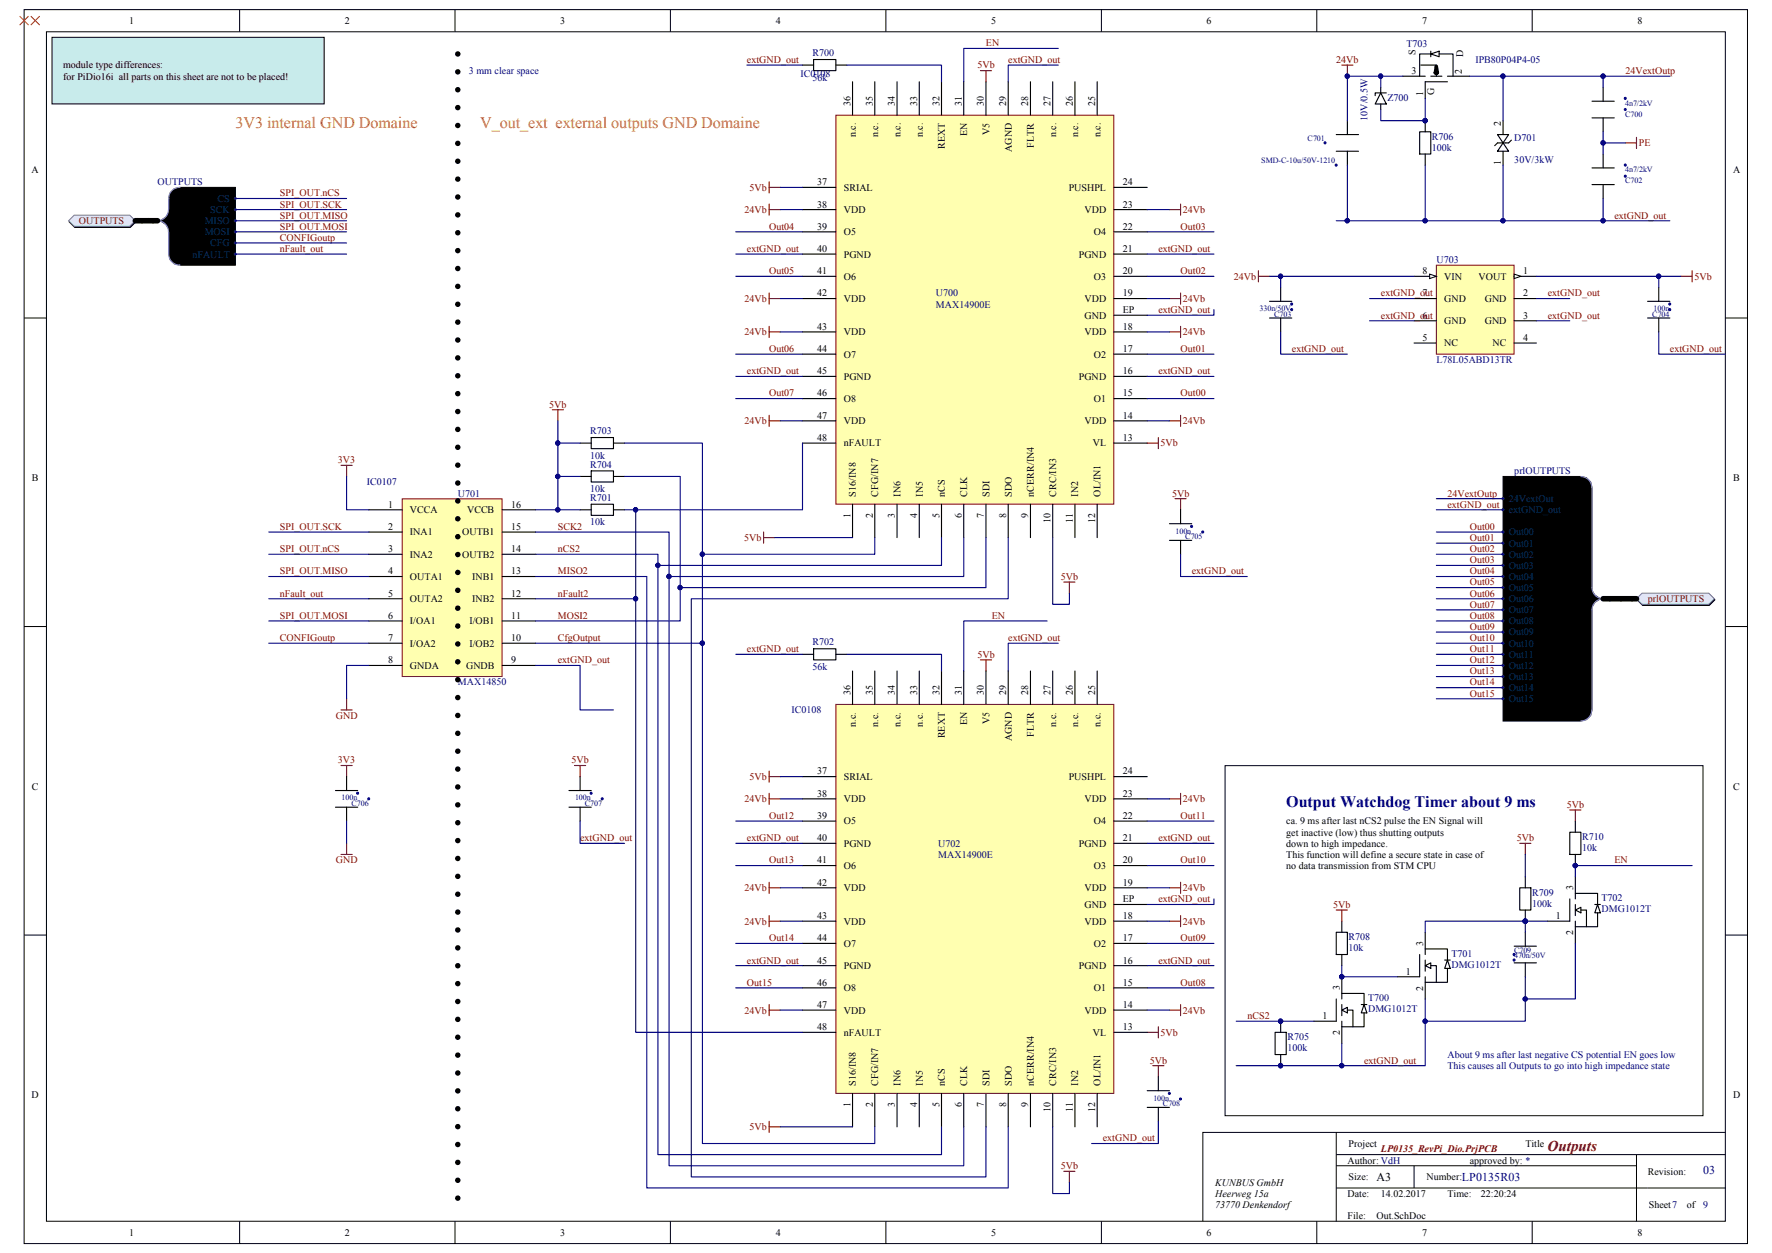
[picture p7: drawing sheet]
<svg xmlns="http://www.w3.org/2000/svg" width="420mm" height="297mm" viewBox="0 0 420 297" stroke-linecap="round" stroke-linejoin="round" font-family="sans-serif">
<g fill="none" stroke="#000" stroke-width=".24">
<path d="M5.7 2.3h408.5v292.5h-408.5zM11 7.5h397.9v282h-397.9zM56.8 2.3v5.2M107.8 2.3v5.2M158.9 2.3v5.2M210 2.3v5.2M261.1 2.3v5.2M312.1 2.3v5.2M363.2 2.3v5.2M5.7 75.4h5.3M409 75.4h5.2M5.7 148.5h5.3"/>
<path d="M409 148.5h5.2M5.7 221.6h5.3M409 221.6h5.2M316.7 268.4v21.1M316.7 273.7h92.3M316.7 276.3h71.2M335.2 276.3v5.3M387.9 273.7v15.8M409 268.4h-123.9v21.1M56.8 289.5v5.3M107.8 289.5v5.3M158.9 289.5v5.3"/>
<path d="M210 289.5v5.3M261.1 289.5v5.3M312.1 289.5v5.3M316.7 281.6h92.3M363.2 289.5v5.3"/>
</g>
<path d="M16.4 52.6l1.3-1.3h13.2l1.3 1.3-1.3 1.3h-13.2z" fill-rule="evenodd" fill="#000" stroke="#000" stroke-width=".24"/>
<path d="M16.3 52.3l1.3-1.3h13.2l1.3 1.3-1.3 1.3h-13.2z" fill-rule="evenodd" fill="#d5e4ff" stroke="#71809b" stroke-width=".24"/>
<path d="M41.3 44.7l1.3-.3h13.2v18.5h-13.2l-1.3-.4-1-1-.3-1.3v-5.9l-.7-1.1-1.3-.9 1.3-.8 .7-1.2v-3.2l.3-1.4z" fill-rule="evenodd" fill="#000" stroke="#000" stroke-width=".24"/>
<path d="M39.9 49.7a2.66 2.66 0 0 1-2.6 2.6 2.62 2.62 0 0 1 2.6 2.7M40 55v5.2a2.61 2.61 0 0 0 2.6 2.6M42.6 44.4a2.61 2.61 0 0 0-2.6 2.7v2.6" fill="none" stroke="#8f9ec9" stroke-width=".26"/>
<g fill="#003a70" stroke="#003a70" stroke-width=".24">
<circle cx="55.8" cy="47" r=".24"/>
<circle cx="55.8" cy="49.7" r=".24"/>
<circle cx="55.8" cy="52.3" r=".24"/>
<circle cx="55.8" cy="54.9" r=".24"/>
<circle cx="55.8" cy="57.6" r=".24"/>
<circle cx="55.8" cy="60.2" r=".24"/>
</g>
<path d="M95.4 118.3h23.6v42.1h-23.6z" fill="#ffffb0"/>
<path d="M95.3 118.2h23.7v42.2h-23.7z" fill="none" stroke="#800000" stroke-width=".24"/>
<g fill="none" stroke="#000" stroke-width=".26">
<path d="M190.2 15.4h2.6M192.8 14.1h5.3v2.6h-5.3zM198.1 15.4h2.7M140.1 119.5h5.3v2.7h-5.3zM87.4 120.8h7.9M87.4 126.1h7.9M87.4 131.4h7.9M87.4 136.7h7.9M119 120.8h8M119 126.1h8M119 131.4h8M119 136.7h8"/>
<path d="M137.5 120.8h2.6M145.4 120.8h2.6M87.4 141.9h7.9M87.4 147.2h7.9M87.4 152.5h7.9M87.4 157.7h7.9M119 141.9h8M119 147.2h8M119 152.5h8M119 157.7h8M190.2 155.1h2.6M192.8 153.8h5.3v2.6h-5.3z"/>
<path d="M198.1 155.1h2.7M79.5 191.3h5.3M79.5 187.4h5.3M82.1 184.1v3.3M82.1 191.3v3.3M134.9 191.3h5.2M134.9 187.4h5.2M137.5 184.1v3.3M137.5 191.3v3.3"/>
</g>
<g fill="none" stroke="#800000" stroke-width=".26">
<path d="M232.4 16.7h2.6M233.7 16.7v2.7M182.3 49.7h2.6M182.3 48.4v2.6M277.2 49.7h2.6M279.8 48.4v2.6M182.3 70.8h2.6M182.3 78.7h2.6M182.3 69.5v2.6M182.3 77.4v2.6M277.2 70.8h2.6M277.2 78.7h2.6"/>
<path d="M279.8 69.5v2.6M279.8 77.4v2.6M130.9 97.1h2.6M132.2 97.1v2.7M182.3 99.8h2.6M182.3 98.4v2.7M277.2 99.8h2.6M279.8 98.4v2.7M80.8 110.3h2.7M82.1 110.3v2.6M271.9 105h2.7M274.6 103.7v2.6"/>
<path d="M181 126.1v2.6M181 127.4h2.6M232.4 156.4h2.6M233.7 156.4v2.7M80.8 168.3h2.7M82.1 165.6v2.7M80.8 181.5h2.7M82.1 181.5v2.6M82.1 199.9v2.6M136.2 181.5h2.6M137.5 181.5v2.6M182.3 189.4h2.6"/>
<path d="M182.3 184.1h2.6M182.3 182.8v2.6M182.3 188v2.7M277.2 189.4h2.6M279.8 188v2.7M360.2 199.9h2.6M361.5 199.9v2.6M80.8 202.5h2.7M182.3 210.4h2.6M182.3 218.3h2.6M182.3 209.1v2.7M182.3 217v2.7"/>
<path d="M277.2 210.4h2.6M277.2 218.3h2.6M279.8 209.1v2.7M279.8 217v2.7M182.3 239.4h2.6M182.3 238.1v2.6M277.2 239.4h2.6M279.8 238.1v2.6M271.9 244.7h2.7M274.6 243.4v2.6M182.3 267.1h2.6M182.3 265.8v2.6"/>
</g>
<g fill="#000080" stroke="#000080" stroke-width=".24">
<circle cx="87.4" cy="189.3" r=".24"/>
<circle cx="84.8" cy="188" r=".24"/>
<circle cx="142.7" cy="189.3" r=".24"/>
<circle cx="140.1" cy="188" r=".24"/>
</g>
<path d="M108.5 12.8v271.4" fill="none" stroke="#000" stroke-width="1.3" stroke-dasharray="0 4.2"/>
<path d="M4.7 3.8l2.1 2.1M6.8 3.8l-2.1 2.1M7.3 3.8l2.1 2.1M9.4 3.8l-2.1 2.1" fill="none" stroke="#f00" stroke-width=".24"/>
<g fill="#000" stroke="#000" stroke-width=".24">
<path d="M356.3 112.9h18.4l1.3 .3 1 1.1 .3 1.3v24.3l.7 1.2 1.3 .8-1.3 .9-.7 1.1v24.4l-.3 1.3-1 1-1.3 .3h-18.4z" fill-rule="evenodd"/>
<path d="M389.3 140.9h15.8l1.4 1.3-1.4 1.3h-15.8l-1.3-1.3z" fill-rule="evenodd"/>
</g>
<path d="M374.7 113a2.61 2.61 0 0 1 2.6 2.6M377.3 115.6v23.7a2.61 2.61 0 0 0 2.7 2.6M380 141.9a2.61 2.61 0 0 0-2.7 2.7v23.7M377.3 168.3a2.62 2.62 0 0 1-2.6 2.6" fill="none" stroke="#8f9ec9" stroke-width=".26"/>
<g fill="#003a70" stroke="#003a70" stroke-width=".24">
<circle cx="356.2" cy="118.2" r=".24"/>
<circle cx="356.2" cy="120.8" r=".24"/>
<circle cx="356.2" cy="126.1" r=".24"/>
<circle cx="356.2" cy="128.7" r=".24"/>
<circle cx="356.2" cy="131.4" r=".24"/>
<circle cx="356.2" cy="134" r=".24"/>
<circle cx="356.2" cy="136.6" r=".24"/>
<circle cx="356.2" cy="139.3" r=".24"/>
<circle cx="356.2" cy="141.9" r=".24"/>
<circle cx="356.2" cy="144.5" r=".24"/>
<circle cx="356.2" cy="147.2" r=".24"/>
<circle cx="356.2" cy="149.8" r=".24"/>
<circle cx="356.2" cy="152.4" r=".24"/>
<circle cx="356.2" cy="155.1" r=".24"/>
<circle cx="356.2" cy="157.7" r=".24"/>
<circle cx="356.2" cy="160.3" r=".24"/>
<circle cx="356.2" cy="163" r=".24"/>
<circle cx="356.2" cy="165.6" r=".24"/>
</g>
<path d="M387.9 141.9l1.3-1.3h15.8l1.3 1.3-1.3 1.3h-15.8z" fill-rule="evenodd" fill="#d5e4ff" stroke="#71809b" stroke-width=".24"/>
<g fill="none" stroke="#000" stroke-width=".26">
<path d="M316.7 35.9h5.3M316.7 31.9h5.3M319.4 28.6v3.3M319.4 35.9v3.2M354.9 31.9h2.7l-1.3 2zM356.3 28.6v3.3M356.3 35.9v3.2M356.3 33.9l1.3 2h-2.7zM358.2 33.2l-.6 .7h-2.7l-.6 .6M377.3 24h5.3M377.3 27.9h5.3M377.3 39.8h5.3"/>
<path d="M380 20.7v3.3M380 27.9v3.3M380 36.5v3.3M377.3 43.8h5.3M380 43.8v3.3"/>
</g>
<g fill="#000080" stroke="#000080" stroke-width=".24">
<circle cx="385.2" cy="26" r=".24"/>
<circle cx="385.2" cy="23.3" r=".24"/>
<circle cx="319.3" cy="18.1" r=".51"/>
<circle cx="314.1" cy="33.9" r=".24"/>
<circle cx="316.7" cy="39.1" r=".24"/>
<circle cx="385.2" cy="41.8" r=".24"/>
<circle cx="385.2" cy="39.1" r=".24"/>
</g>
<path d="M318 15.4h2.7M319.4 15.4v2.7M385.2 33.9h2.7M387.9 32.6v2.6M182.3 44.4h2.6M182.3 43.1v2.6" fill="none" stroke="#800000" stroke-width=".26"/>
<path d="M198.2 27.3h65.8v92.2h-65.8z" fill="#ffffb0"/>
<path d="M198.1 27.3h65.9v92.2h-65.9z" fill="none" stroke="#800000" stroke-width=".24"/>
<g fill="none" stroke="#000" stroke-width=".26">
<path d="M202.1 19.4v7.9M207.3 19.4v7.9M212.6 19.4v7.9M217.9 19.4v7.9M223.2 19.4v7.9M228.4 19.4v7.9M233.7 19.4v7.9M239 19.4v7.9M244.2 19.4v7.9M249.5 19.4v7.9M254.8 19.4v7.9M260.1 19.4v7.9"/>
<path d="M190.2 55h7.9M190.2 49.7h7.9M190.2 44.4h7.9M264 55h7.9M264 49.7h7.9M264 44.4h7.9M190.2 78.7h7.9M190.2 70.8h7.9M190.2 65.5h7.9M190.2 60.2h7.9M264 78.7h7.9M264 74.7h7.9"/>
<path d="M264 70.8h7.9M264 65.5h7.9M264 60.2h7.9M190.2 83.9h7.9M190.2 94.5h7.9M190.2 99.8h7.9M190.2 89.2h7.9M264 83.9h7.9M264 94.5h7.9M264 99.8h7.9M264 89.2h7.9M190.2 105h7.9"/>
<path d="M202.1 119.5v7.9M207.3 119.5v7.9M212.6 119.5v7.9M217.9 119.5v7.9M223.2 119.5v7.9M228.4 119.5v7.9M233.7 119.5v7.9M239 119.5v7.9M244.2 119.5v7.9M249.5 119.5v7.9M254.8 119.5v7.9M260.1 119.5v7.9"/>
<path d="M264 105h7.9"/>
</g>
<path d="M198.2 167h65.8v92.2h-65.8z" fill="#ffffb0"/>
<path d="M198.1 167h65.9v92.2h-65.9z" fill="none" stroke="#800000" stroke-width=".24"/>
<g fill="none" stroke="#000" stroke-width=".26">
<path d="M300.9 75.4h5.3M300.9 71.4h5.3M303.5 68.1v3.3M303.5 75.4v3.3M390.5 75.4h5.3M390.5 71.4h5.3M393.2 68.1v3.3M393.2 75.4v3.3M202.1 159.1v7.9M207.3 159.1v7.9M212.6 159.1v7.9M217.9 159.1v7.9"/>
<path d="M223.2 159.1v7.9M228.4 159.1v7.9M233.7 159.1v7.9M239 159.1v7.9M244.2 159.1v7.9M249.5 159.1v7.9M254.8 159.1v7.9M260.1 159.1v7.9M190.2 199.9h7.9M190.2 194.6h7.9M190.2 189.4h7.9M190.2 184.1h7.9"/>
<path d="M264 199.9h7.9M264 194.6h7.9M264 189.4h7.9M264 184.1h7.9M190.2 218.3h7.9M190.2 210.4h7.9M190.2 205.2h7.9M264 218.3h7.9M264 214.4h7.9M264 210.4h7.9M264 205.2h7.9M190.2 223.6h7.9"/>
<path d="M190.2 234.2h7.9M190.2 239.4h7.9M190.2 228.9h7.9M264 223.6h7.9M264 234.2h7.9M264 239.4h7.9M264 228.9h7.9M190.2 244.7h7.9M202.1 259.2v7.9M207.3 259.2v7.9M212.6 259.2v7.9M217.9 259.2v7.9"/>
<path d="M223.2 259.2v7.9M228.4 259.2v7.9M233.7 259.2v7.9M239 259.2v7.9M244.2 259.2v7.9M249.5 259.2v7.9M254.8 259.2v7.9M260.1 259.2v7.9M264 244.7h7.9"/>
</g>
<path d="M298.3 65.5h2.6M298.3 64.2v2.6M398.4 65.5h2.7M401.1 64.2v2.6" fill="none" stroke="#800000" stroke-width=".26"/>
<g fill="#000080" stroke="#000080" stroke-width=".24">
<circle cx="395.8" cy="73.4" r=".24"/>
<circle cx="395.8" cy="72.1" r=".24"/>
<circle cx="306.1" cy="73.4" r=".24"/>
<circle cx="306.1" cy="72.1" r=".24"/>
</g>
<path d="M340.5 62.9h18.4v21h-18.4z" fill="#ffffb0"/>
<path d="M340.4 62.9h18.5v21h-18.5z" fill="none" stroke="#800000" stroke-width=".24"/>
<path d="M335.2 65.5h5.2" fill="none" stroke="#000" stroke-width=".26"/>
<path d="M338.9 65l1.5 .5-1.5 .5z" fill="#fffcf8" stroke="#000" stroke-width=".24"/>
<path d="M335.2 70.8h5.2M335.2 76h5.2M358.9 70.8h5.3M358.9 76h5.3M358.9 65.5h5.3M335.2 81.3h5.2" fill="none" stroke="#000" stroke-width=".26"/>
<path d="M358.9 65l1.6 .5-1.6 .5z" fill="#fffcf8" stroke="#000" stroke-width=".24"/>
<g fill="none" stroke="#000" stroke-width=".26">
<path d="M32.1 52.3h5.2M358.9 81.3h5.3M137.5 112.9h2.6M137.5 105h2.6M140.1 111.6h5.3v2.7h-5.3zM140.1 103.7h5.3v2.6h-5.3zM145.4 112.9h2.6M145.4 105h2.6M277.2 128.1h5.3M277.2 124.1h5.3M279.8 120.8v3.3M279.8 128.1v3.3"/>
<path d="M380 141.9h7.9M372.1 197.3h2.6v5.2h-2.6zM373.4 194.6v2.7M318 218.3v2.7M360.2 210.4h2.6v5.3h-2.6zM361.5 207.8v2.6M361.5 215.7v2.6M372.1 213.1v5.2h-5.3M373.4 202.5v2.7M373.4 207.8v5.3M373.4 214.4v2.6M373.4 218.3v5.3"/>
<path d="M373.4 211.8h5.3v2.6M373.4 215.7l1.3-.6v1.3zM374.7 215.7h1.3v4M378 214.4h1.3M378.7 216.4v3.3h-5.3M378.7 214.4l.6 2h-1.3zM316.7 221h2.7v5.3h-2.7zM316.7 236.8v5.3h-5.3M318 226.3v2.6M318 231.5v5.3M318 238.1v2.6M318 235.5h5.3v2.6"/>
<path d="M318 239.4l1.4-.6v1.3zM319.4 239.4h1.3v4M322.7 238.1h1.3M323.3 238.1l.7 2h-1.3zM336.5 226.3v5.2h-5.3M337.8 228.9l1.3-.7v1.3zM337.8 221v5.3M337.8 227.6v2.6M337.8 231.5v5.3M337.8 224.9h5.3v2.7M339.1 228.9h1.3v3.9M342.4 227.6h1.3"/>
<path d="M343.1 227.6l.6 1.9h-1.3zM343.1 229.5v3.3h-5.3M358.9 224.3h5.3M358.9 228.2h5.3M361.5 221v3.3M361.5 228.2v3.3M271.9 258.5h5.3M274.6 255.2v3.3M302.2 244.7h2.7v5.3h-2.7zM303.5 242.1v2.6M303.5 250v2.6M318 242.1v5.2"/>
<path d="M323.3 240.1v3.3h-5.3M271.9 262.5h5.3M274.6 262.5v3.3"/>
</g>
<path d="M278.5 118.2h2.6M279.8 118.2v2.6M372.1 192h2.6M373.4 192v2.6M316.7 215.7h2.7M318 215.7v2.6M273.2 252.6h2.7M274.6 252.6v2.6" fill="none" stroke="#800000" stroke-width=".26"/>
<g fill="#000080" stroke="#000080" stroke-width=".24">
<circle cx="285.1" cy="126.1" r=".24"/>
<circle cx="282.4" cy="124.8" r=".24"/>
<circle cx="279.8" cy="260.5" r=".24"/>
<circle cx="277.2" cy="259.2" r=".24"/>
<circle cx="158.5" cy="136.6" r=".51"/>
<circle cx="132.2" cy="120.8" r=".51"/>
<circle cx="166.5" cy="152.4" r=".51"/>
<circle cx="166.5" cy="131.4" r=".51"/>
<circle cx="150.6" cy="141.9" r=".51"/>
<circle cx="150.6" cy="120.8" r=".51"/>
<circle cx="161.2" cy="139.3" r=".51"/>
<circle cx="155.9" cy="134" r=".51"/>
<circle cx="319.3" cy="52.3" r=".51"/>
<circle cx="356.2" cy="18.1" r=".51"/>
<circle cx="379.9" cy="52.3" r=".51"/>
<circle cx="379.9" cy="33.9" r=".51"/>
<circle cx="356.2" cy="52.3" r=".51"/>
<circle cx="379.9" cy="18.1" r=".51"/>
<circle cx="303.5" cy="65.5" r=".51"/>
<circle cx="393.1" cy="65.5" r=".51"/>
<circle cx="132.2" cy="105" r=".51"/>
<circle cx="132.2" cy="112.9" r=".51"/>
<circle cx="358.9" cy="226.2" r=".24"/>
<circle cx="358.9" cy="227.5" r=".24"/>
<circle cx="361.5" cy="218.3" r=".5"/>
<circle cx="373.4" cy="205.2" r=".5"/>
<circle cx="318" cy="231.5" r=".5"/>
<circle cx="303.5" cy="242.1" r=".5"/>
<circle cx="303.5" cy="252.6" r=".51"/>
</g>
<g fill="none" stroke="#000080" stroke-width=".26">
<path d="M177 15.4h13.2M200.8 15.4h22.4v4M250.8 15.4h-11.8v4M250.8 11.5h-22.4v7.9M356.3 18.1v10.5M380 18.1h15.8M319.4 39.1v13.2M380 31.2v5.3M380 33.9h5.2M55.8 52.3h26.3M55.8 55h26.3M55.8 47.1h26.3"/>
<path d="M55.8 49.7h26.3M55.8 57.6h26.3M174.4 55h15.8M184.9 49.7h5.3M184.9 44.4h5.3M271.9 55h15.8M271.9 49.7h5.3M356.3 52.3h39.5M380 47.1v5.2M55.8 60.2h26.3M174.4 60.2h15.8M174.4 65.5h15.8"/>
<path d="M184.9 70.8h5.3M184.9 78.7h5.3M271.9 65.5h15.8M271.9 70.8h5.3M271.9 78.7h5.3M271.9 60.2h15.8M287.7 73.4v1.3h-15.8M300.9 65.5h34.3M303.5 78.7v5.2h15.9M303.5 65.5v2.6M324.6 70.8h10.6M324.6 76h10.6"/>
<path d="M364.2 70.8h7.9M364.2 65.5h34.2M364.2 76h7.9M393.2 78.7v5.2h15.8M393.2 65.5v2.6M132.2 99.8v21M174.4 89.2h15.8M174.4 94.5h15.8M174.4 83.9h15.8M184.9 99.8h5.3M271.9 94.5h15.8M271.9 83.9h15.8"/>
<path d="M271.9 99.8h5.3M271.9 89.2h15.8M82.1 112.9v7.9h5.3M132.2 105h5.3M132.2 112.9h5.3M148 105h18.5v26.4M148 112.9h13.2v26.4M190.2 105v15.8h-39.5v21.1M340.4 118.2h15.9M63.7 126.1h23.7M63.7 131.4h23.7M63.7 136.7h23.7"/>
<path d="M127 136.7h26.3v144.9h85.7v-14.5M127 120.8h10.5M127 131.4h28.9v142.3h67.3v-6.6M127 126.1h31.6v150.2h69.8v-9.2M148 120.8h2.7M183.6 127.4h18.5M207.3 127.4v4h-40.8v21.1h-39.5M223.2 127.4v6.6h-67.3M228.4 127.4v9.3h-69.8M233.7 127.4v11.9h-72.5v7.9h-34.2M239 127.4v14.5h-75.1v137.1h69.8v-11.9M279.8 131.4v5.3h15.8"/>
<path d="M340.4 126.1h15.9M340.4 131.4h15.9M340.4 136.7h15.9M340.4 120.8h15.9M340.4 128.7h15.9M340.4 134h15.9M340.4 139.3h15.9M63.7 141.9h23.7M63.7 147.2h23.7M63.7 152.5h23.7M87.4 157.7h-5.3v7.9M127 141.9h23.7v102.8h39.5"/>
<path d="M127 157.7h10.5v10.6h7.9M166.5 152.5v118.5h40.8v-3.9M174.4 155.1h15.8M200.8 155.1h22.4v4M248.2 147.2h-19.8v11.9M250.8 152.5h-11.8v6.6M340.4 141.9h15.9M340.4 147.2h15.9M340.4 152.5h15.9M340.4 155.1h15.9M340.4 144.6h15.9M340.4 149.8h15.9"/>
<path d="M340.4 157.7h15.9M340.4 160.4h15.9M340.4 163h15.9M340.4 165.6h15.9M82.1 194.6v5.3M137.5 194.6v5.3h10.5M174.4 199.9h15.8M174.4 194.6h15.8M184.9 189.4h5.3M184.9 184.1h5.3M271.9 194.6h15.8M271.9 189.4h5.3"/>
<path d="M271.9 199.9h15.8M174.4 205.2h15.8M184.9 210.4h5.3M184.9 218.3h5.3M271.9 205.2h15.8M271.9 210.4h5.3M271.9 218.3h5.3M287.7 213.1v1.3h-15.8M361.5 218.3h-23.7v2.7M361.5 202.5v5.3M361.5 218.3v2.7M361.5 218.3h5.3"/>
<path d="M401.1 205.2h-27.7v2.6M174.4 228.9h15.8M174.4 234.2h15.8M174.4 223.6h15.8M184.9 239.4h5.3M271.9 234.2h15.8M271.9 223.6h15.8M271.9 239.4h5.3M271.9 228.9h15.8M318 228.9v2.6h13.2M293 242.1h18.4M184.9 267.1h17.2"/>
<path d="M274.6 265.8v5.2h-15.9"/>
</g>
<path d="M32.1 52.3h5.2M380 141.9h7.9" fill="none" stroke="#000" stroke-width="1.3"/>
<path d="M32.6 51.8l1.1 1M35.2 51.8l1.1 1M380.5 141.4l1.1 1M383.1 141.4l1.1 1M385.8 141.4l1 1" fill="none" stroke="#000" stroke-width=".4"/>
<path d="M290.4 181.5h113.2v83h-113.2z" fill="none" stroke="#000" stroke-width=".24"/>
<path d="M12.4 8.9h64.4v15.7h-64.4z" fill="#c8ebeb"/>
<path d="M12.3 8.8h64.5v15.8h-64.5z" fill="none" stroke="#000" stroke-width=".24"/>
<path d="M304.9 193.4h47.4v14.4h-47.4z" fill="#fff"/>
<path d="M304.9 193.3h47.4v14.5h-47.4z" fill="none" stroke="#fff" stroke-width=".24"/>
<path d="M327.3 18.1v2.6M332.5 18.1h-13.1v10.5M348.3 18.1h31.7v2.6M337.8 23.3v5.3h-10.5v-2.6M337.8 39.1v13.2M356.3 39.1v13.2h-39.6M249.5 127.4v15.8h4v-2.6M337.8 236.8v5.3h23.7v-5.3M373.4 223.6v13.2h-11.9v-5.3M293 252.6h25M337.8 242.1v10.5h-19.8v-5.3M249.5 267.1v15.8h4v-2.6" fill="none" stroke="#000080" stroke-width=".26"/>
<g fill="#000080" stroke="#000080" stroke-width=".24">
<circle cx="361.5" cy="236.8" r=".5"/>
<circle cx="337.8" cy="242.1" r=".5"/>
<circle cx="318" cy="252.6" r=".51"/>
<circle cx="303.5" cy="252.6" r=".51"/>
<circle cx="337.8" cy="28.6" r=".51"/>
<circle cx="356.2" cy="18.1" r=".51"/>
<circle cx="379.9" cy="18.1" r=".51"/>
<circle cx="327.2" cy="18.1" r=".51"/>
<circle cx="319.3" cy="18.1" r=".51"/>
<circle cx="319.3" cy="52.3" r=".51"/>
<circle cx="337.8" cy="52.3" r=".51"/>
<circle cx="356.2" cy="52.3" r=".51"/>
</g>
<g fill="none" stroke="#000" stroke-width=".26">
<path d="M332.5 18.1h5.3M336.8 15.4h3.6v2.7M339.1 12.8l2-.7v1.4zM339.1 12.8h-2.6v5.3M339.1 18.1h2.7M339.1 12.1v1.4M341.1 12.8h3.3v5.3M343.1 19.4h-5.3v3.9M343.1 18.1h5.2M327.3 22l1.3 2.7h-2.7zM327.3 20.7v1.3M327.3 24.7v1.3"/>
<path d="M328.6 22h-2.7v.7M336.5 31.2h2.6v5.3h-2.6zM337.8 28.6v2.6M337.8 36.5v2.6"/>
</g>
<path d="M340.2 17.3h.5l-.3-1.6-.2 1.6h.5" fill="none" stroke="#000" stroke-width=".79"/>
<path d="M252.1 138h2.7M253.5 138v2.6M252.1 277.6h2.7M253.5 277.6v2.7" fill="none" stroke="#800000" stroke-width=".26"/>
<g font-size="3.8" fill="#f77800">
<text x="55.8" y="30.4">3V3 internal GND Domaine</text>
<text x="113.8" y="30.4">V_out_ext external outputs GND Domaine</text>
</g>
<text font-size="3.8" fill="#000080" x="304.8" y="191.2">Output Watchdog Timer about 9 ms</text>
<text font-size="3.6" fill="#800000" x="366.8" y="272.9">Outputs</text>
<text font-size="2.8" x="326.2" y="279.9">A3</text>
<g font-size="2.8" fill="#000080">
<text x="346.5" y="279.9">LP0135R03</text>
<text x="403.7" y="278.3">03</text>
</g>
<g font-size="2.4">
<text x="30.7" y="5.7">1</text>
<text x="81.7" y="5.7">2</text>
<text x="132.8" y="5.7">3</text>
<text x="183.9" y="5.7">4</text>
<text x="234.9" y="5.7">5</text>
<text x="286" y="5.7">6</text>
<text x="337.1" y="5.7">7</text>
<text x="388.1" y="5.7">8</text>
<text x="14.9" y="16.2">module type differences:</text>
<text x="334.5" y="17.6">3</text>
<text x="335.5" y="13" transform="rotate(-90 335.5 13)">S</text>
<text x="346.5" y="17.5" transform="rotate(-90 346.5 17.5)">2</text>
<text x="346.8" y="13.6" transform="rotate(-90 346.8 13.6)">D</text>
<text x="14.9" y="18.9">for PiDio16i all parts on this sheet are not to be placed!</text>
<text x="337.3" y="22.7" transform="rotate(-90 337.3 22.7)">1</text>
<text x="340" y="22.6" transform="rotate(-90 340 22.6)">G</text>
<text x="201.6" y="25.2" transform="rotate(-90 201.6 25.2)">36</text>
<text x="206.9" y="25.2" transform="rotate(-90 206.9 25.2)">35</text>
<text x="212.1" y="25.2" transform="rotate(-90 212.1 25.2)">34</text>
<text x="217.4" y="25.2" transform="rotate(-90 217.4 25.2)">33</text>
<text x="222.6" y="25.2" transform="rotate(-90 222.6 25.2)">32</text>
<text x="227.9" y="25.2" transform="rotate(-90 227.9 25.2)">31</text>
<text x="233.2" y="25.2" transform="rotate(-90 233.2 25.2)">30</text>
<text x="238.5" y="25.2" transform="rotate(-90 238.5 25.2)">29</text>
<text x="243.7" y="25.2" transform="rotate(-90 243.7 25.2)">28</text>
<text x="249" y="25.2" transform="rotate(-90 249 25.2)">27</text>
<text x="254.3" y="25.2" transform="rotate(-90 254.3 25.2)">26</text>
<text x="259.6" y="25.2" transform="rotate(-90 259.6 25.2)">25</text>
<text x="355.8" y="29.8" transform="rotate(-90 355.8 29.8)">2</text>
<text x="202.9" y="32.6" transform="rotate(-90 202.9 32.6)">n.c.</text>
<text x="208.2" y="32.6" transform="rotate(-90 208.2 32.6)">n.c.</text>
<text x="213.4" y="32.6" transform="rotate(-90 213.4 32.6)">n.c.</text>
<text x="218.7" y="32.6" transform="rotate(-90 218.7 32.6)">n.c.</text>
<text x="224" y="35.3" transform="rotate(-90 224 35.3)">REXT</text>
<text x="229.3" y="32.3" transform="rotate(-90 229.3 32.3)">EN</text>
<text x="234.5" y="32" transform="rotate(-90 234.5 32)">V5</text>
<text x="245" y="35" transform="rotate(-90 245 35)">FLTR</text>
<text x="250.3" y="32.6" transform="rotate(-90 250.3 32.6)">n.c.</text>
<text x="255.6" y="32.6" transform="rotate(-90 255.6 32.6)">n.c.</text>
<text x="260.9" y="32.6" transform="rotate(-90 260.9 32.6)">n.c.</text>
<text x="7.5" y="40.9">A</text>
<text x="239.8" y="36" transform="rotate(-90 239.8 36)">AGND</text>
<text x="355.8" y="39.2" transform="rotate(-90 355.8 39.2)">1</text>
<text x="410.8" y="40.9">A</text>
<text x="193.6" y="43.9">37</text>
<text x="200" y="45.2">SRIAL</text>
<text x="253.3" y="45.2">PUSHPL</text>
<text x="266.1" y="43.9">24</text>
<text x="193.6" y="49.2">38</text>
<text x="200" y="50.5">VDD</text>
<text x="257" y="50.5">VDD</text>
<text x="266.1" y="49.2">23</text>
<text x="193.6" y="54.4">39</text>
<text x="193.6" y="59.7">40</text>
<text x="200" y="55.8">O5</text>
<text x="259.3" y="55.8">O4</text>
<text x="266.1" y="59.7">21</text>
<text x="266.1" y="54.4">22</text>
<text x="193.6" y="65">41</text>
<text x="200" y="61">PGND</text>
<text x="255.7" y="61">PGND</text>
<text x="266.1" y="65">20</text>
<text x="337.2" y="65">8</text>
<text x="361" y="65">1</text>
<text x="193.6" y="70.3">42</text>
<text x="200" y="66.3">O6</text>
<text x="200" y="71.6">VDD</text>
<text x="257" y="71.6">VDD</text>
<text x="259.3" y="66.3">O3</text>
<text x="266.1" y="70.3">19</text>
<text x="337.2" y="70.3">7</text>
<text x="342.3" y="66.3">VIN</text>
<text x="342.3" y="71.6">GND</text>
<text x="350.5" y="66.3">VOUT</text>
<text x="351.9" y="71.6">GND</text>
<text x="361" y="70.3">2</text>
<text x="257" y="75.5">GND</text>
<text x="266.1" y="74.2">EP</text>
<text x="337.2" y="75.5">6</text>
<text x="342.3" y="76.8">GND</text>
<text x="351.9" y="76.8">GND</text>
<text x="361" y="75.5">3</text>
<text x="193.6" y="78.1">43</text>
<text x="193.6" y="83.4">44</text>
<text x="200" y="79.5">VDD</text>
<text x="257" y="79.5">VDD</text>
<text x="266.1" y="83.4">17</text>
<text x="266.1" y="78.1">18</text>
<text x="337.2" y="80.8">5</text>
<text x="342.3" y="82.1">NC</text>
<text x="353.8" y="82.1">NC</text>
<text x="361" y="80.8">4</text>
<text x="193.6" y="88.7">45</text>
<text x="200" y="84.8">O7</text>
<text x="259.3" y="84.8">O2</text>
<text x="266.1" y="88.7">16</text>
<text x="193.6" y="94">46</text>
<text x="200" y="90">PGND</text>
<text x="200" y="95.3">O8</text>
<text x="255.7" y="90">PGND</text>
<text x="259.3" y="95.3">O1</text>
<text x="266.1" y="94">15</text>
<text x="193.6" y="99.2">47</text>
<text x="200" y="100.5">VDD</text>
<text x="257" y="100.5">VDD</text>
<text x="266.1" y="99.2">14</text>
<text x="193.6" y="104.5">48</text>
<text x="200" y="105.8">nFAULT</text>
<text x="259" y="105.8">VL</text>
<text x="266.1" y="104.5">13</text>
<text x="7.6" y="114">B</text>
<text x="202.9" y="117.7" transform="rotate(-90 202.9 117.7)">S16/IN8</text>
<text x="208.2" y="117.7" transform="rotate(-90 208.2 117.7)">CFG/IN7</text>
<text x="213.4" y="117.7" transform="rotate(-90 213.4 117.7)">IN6</text>
<text x="218.7" y="117.7" transform="rotate(-90 218.7 117.7)">IN5</text>
<text x="224" y="117.7" transform="rotate(-90 224 117.7)">nCS</text>
<text x="229.3" y="117.7" transform="rotate(-90 229.3 117.7)">CLK</text>
<text x="234.5" y="117.7" transform="rotate(-90 234.5 117.7)">SDI</text>
<text x="239.8" y="117.7" transform="rotate(-90 239.8 117.7)">SDO</text>
<text x="245" y="117.7" transform="rotate(-90 245 117.7)">nCERR/IN4</text>
<text x="250.3" y="117.7" transform="rotate(-90 250.3 117.7)">CRC/IN3</text>
<text x="255.6" y="117.7" transform="rotate(-90 255.6 117.7)">IN2</text>
<text x="260.9" y="117.7" transform="rotate(-90 260.9 117.7)">OL/IN1</text>
<text x="410.8" y="114">B</text>
<text x="92" y="120.3">1</text>
<text x="92" y="125.6">2</text>
<text x="97.2" y="121.6">VCCA</text>
<text x="110.7" y="121.6">VCCB</text>
<text x="121.2" y="125.6">15</text>
<text x="121.2" y="120.3">16</text>
<text x="201.6" y="122.8" transform="rotate(-90 201.6 122.8)">1</text>
<text x="206.9" y="122.8" transform="rotate(-90 206.9 122.8)">2</text>
<text x="212.1" y="122.8" transform="rotate(-90 212.1 122.8)">3</text>
<text x="217.4" y="122.8" transform="rotate(-90 217.4 122.8)">4</text>
<text x="222.6" y="122.8" transform="rotate(-90 222.6 122.8)">5</text>
<text x="227.9" y="122.8" transform="rotate(-90 227.9 122.8)">6</text>
<text x="233.2" y="122.8" transform="rotate(-90 233.2 122.8)">7</text>
<text x="238.5" y="122.8" transform="rotate(-90 238.5 122.8)">8</text>
<text x="243.7" y="122.8" transform="rotate(-90 243.7 122.8)">9</text>
<text x="249" y="124" transform="rotate(-90 249 124)">10</text>
<text x="254.3" y="124" transform="rotate(-90 254.3 124)">11</text>
<text x="259.6" y="124" transform="rotate(-90 259.6 124)">12</text>
<text x="92" y="130.9">3</text>
<text x="97.2" y="126.9">INA1</text>
<text x="109.5" y="126.9">OUTB1</text>
<text x="121.2" y="130.9">14</text>
<text x="92" y="136.1">4</text>
<text x="97.2" y="132.2">INA2</text>
<text x="97.2" y="137.5">OUTA1</text>
<text x="109.5" y="132.2">OUTB2</text>
<text x="111.9" y="137.5">INB1</text>
<text x="121.2" y="136.1">13</text>
<text x="92" y="141.4">5</text>
<text x="97.2" y="142.7">OUTA2</text>
<text x="111.9" y="142.7">INB2</text>
<text x="121.2" y="141.4">12</text>
<text x="92" y="146.7">6</text>
<text x="97.2" y="148">I/OA1</text>
<text x="111.3" y="148">I/OB1</text>
<text x="121.2" y="146.7">11</text>
<text x="92" y="151.9">7</text>
<text x="97.2" y="153.2">I/OA2</text>
<text x="111.3" y="153.2">I/OB2</text>
<text x="121.2" y="151.9">10</text>
<text x="92" y="157.2">8</text>
<text x="97.2" y="158.5">GNDA</text>
<text x="110.5" y="158.5">GNDB</text>
<text x="121.2" y="157.2">9</text>
<text x="201.6" y="164.8" transform="rotate(-90 201.6 164.8)">36</text>
<text x="206.9" y="164.8" transform="rotate(-90 206.9 164.8)">35</text>
<text x="212.1" y="164.8" transform="rotate(-90 212.1 164.8)">34</text>
<text x="217.4" y="164.8" transform="rotate(-90 217.4 164.8)">33</text>
<text x="222.6" y="164.8" transform="rotate(-90 222.6 164.8)">32</text>
<text x="227.9" y="164.8" transform="rotate(-90 227.9 164.8)">31</text>
<text x="233.2" y="164.8" transform="rotate(-90 233.2 164.8)">30</text>
<text x="238.5" y="164.8" transform="rotate(-90 238.5 164.8)">29</text>
<text x="243.7" y="164.8" transform="rotate(-90 243.7 164.8)">28</text>
<text x="249" y="164.8" transform="rotate(-90 249 164.8)">27</text>
<text x="254.3" y="164.8" transform="rotate(-90 254.3 164.8)">26</text>
<text x="259.6" y="164.8" transform="rotate(-90 259.6 164.8)">25</text>
<text x="202.9" y="172.3" transform="rotate(-90 202.9 172.3)">n.c.</text>
<text x="208.2" y="172.3" transform="rotate(-90 208.2 172.3)">n.c.</text>
<text x="213.4" y="172.3" transform="rotate(-90 213.4 172.3)">n.c.</text>
<text x="218.7" y="172.3" transform="rotate(-90 218.7 172.3)">n.c.</text>
<text x="229.3" y="172" transform="rotate(-90 229.3 172)">EN</text>
<text x="234.5" y="171.7" transform="rotate(-90 234.5 171.7)">V5</text>
<text x="250.3" y="172.3" transform="rotate(-90 250.3 172.3)">n.c.</text>
<text x="255.6" y="172.3" transform="rotate(-90 255.6 172.3)">n.c.</text>
<text x="260.9" y="172.3" transform="rotate(-90 260.9 172.3)">n.c.</text>
<text x="224" y="175" transform="rotate(-90 224 175)">REXT</text>
<text x="239.8" y="175.7" transform="rotate(-90 239.8 175.7)">AGND</text>
<text x="245" y="174.6" transform="rotate(-90 245 174.6)">FLTR</text>
<text x="193.6" y="183.6">37</text>
<text x="200" y="184.9">SRIAL</text>
<text x="253.3" y="184.9">PUSHPL</text>
<text x="266.1" y="183.6">24</text>
<text x="7.6" y="187.2">C</text>
<text x="193.6" y="188.8">38</text>
<text x="200" y="190.2">VDD</text>
<text x="257" y="190.2">VDD</text>
<text x="266.1" y="188.8">23</text>
<text x="410.8" y="187.2">C</text>
<text x="193.6" y="194.1">39</text>
<text x="200" y="195.4">O5</text>
<text x="259.3" y="195.4">O4</text>
<text x="266.1" y="194.1">22</text>
<text x="304.9" y="195.4">ca. 9 ms after last nCS2 pulse the EN Signal will</text>
<text x="193.6" y="199.4">40</text>
<text x="200" y="200.7">PGND</text>
<text x="255.7" y="200.7">PGND</text>
<text x="266.1" y="199.4">21</text>
<text x="304.9" y="198.1">get inactive (low) thus shutting outputs</text>
<text x="304.9" y="200.7">down to high impedance.</text>
<text x="304.9" y="203.3">This function will define a secure state in case of</text>
<text x="193.6" y="204.6">41</text>
<text x="193.6" y="209.9">42</text>
<text x="200" y="206">O6</text>
<text x="259.3" y="206">O3</text>
<text x="266.1" y="209.9">19</text>
<text x="266.1" y="204.6">20</text>
<text x="304.9" y="206">no data transmission from STM CPU</text>
<text x="200" y="211.2">VDD</text>
<text x="257" y="215.2">GND</text>
<text x="257" y="211.2">VDD</text>
<text x="266.1" y="213.9">EP</text>
<text x="372.9" y="210.9" transform="rotate(-90 372.9 210.9)">3</text>
<text x="193.6" y="217.8">43</text>
<text x="200" y="219.2">VDD</text>
<text x="257" y="219.2">VDD</text>
<text x="266.1" y="217.8">18</text>
<text x="368.8" y="217.8">1</text>
<text x="372.9" y="221.7" transform="rotate(-90 372.9 221.7)">2</text>
<text x="193.6" y="223.1">44</text>
<text x="200" y="224.4">O7</text>
<text x="259.3" y="224.4">O2</text>
<text x="266.1" y="223.1">17</text>
<text x="337.3" y="224.2" transform="rotate(-90 337.3 224.2)">3</text>
<text x="193.6" y="228.4">45</text>
<text x="193.6" y="233.6">46</text>
<text x="200" y="229.7">PGND</text>
<text x="255.7" y="229.7">PGND</text>
<text x="266.1" y="228.4">16</text>
<text x="266.1" y="233.6">15</text>
<text x="333.2" y="231">1</text>
<text x="193.6" y="238.9">47</text>
<text x="200" y="235">O8</text>
<text x="259.3" y="235">O1</text>
<text x="266.1" y="238.9">14</text>
<text x="317.6" y="234.7" transform="rotate(-90 317.6 234.7)">3</text>
<text x="337.3" y="234.8" transform="rotate(-90 337.3 234.8)">2</text>
<text x="193.6" y="244.2">48</text>
<text x="200" y="240.2">VDD</text>
<text x="200" y="245.5">nFAULT</text>
<text x="257" y="240.2">VDD</text>
<text x="259" y="245.5">VL</text>
<text x="266.1" y="244.2">13</text>
<text x="313.5" y="241.6">1</text>
<text x="317.6" y="245.4" transform="rotate(-90 317.6 245.4)">2</text>
<text x="202.9" y="257.3" transform="rotate(-90 202.9 257.3)">S16/IN8</text>
<text x="208.2" y="257.3" transform="rotate(-90 208.2 257.3)">CFG/IN7</text>
<text x="213.4" y="257.3" transform="rotate(-90 213.4 257.3)">IN6</text>
<text x="218.7" y="257.3" transform="rotate(-90 218.7 257.3)">IN5</text>
<text x="224" y="257.3" transform="rotate(-90 224 257.3)">nCS</text>
<text x="229.3" y="257.3" transform="rotate(-90 229.3 257.3)">CLK</text>
<text x="234.5" y="257.3" transform="rotate(-90 234.5 257.3)">SDI</text>
<text x="239.8" y="257.3" transform="rotate(-90 239.8 257.3)">SDO</text>
<text x="245" y="257.3" transform="rotate(-90 245 257.3)">nCERR/IN4</text>
<text x="250.3" y="257.3" transform="rotate(-90 250.3 257.3)">CRC/IN3</text>
<text x="255.6" y="257.3" transform="rotate(-90 255.6 257.3)">IN2</text>
<text x="260.9" y="257.3" transform="rotate(-90 260.9 257.3)">OL/IN1</text>
<text x="7.5" y="260.3">D</text>
<text x="201.6" y="262.5" transform="rotate(-90 201.6 262.5)">1</text>
<text x="206.9" y="262.5" transform="rotate(-90 206.9 262.5)">2</text>
<text x="212.1" y="262.5" transform="rotate(-90 212.1 262.5)">3</text>
<text x="217.4" y="262.5" transform="rotate(-90 217.4 262.5)">4</text>
<text x="222.6" y="262.5" transform="rotate(-90 222.6 262.5)">5</text>
<text x="227.9" y="262.5" transform="rotate(-90 227.9 262.5)">6</text>
<text x="233.2" y="262.5" transform="rotate(-90 233.2 262.5)">7</text>
<text x="238.5" y="262.5" transform="rotate(-90 238.5 262.5)">8</text>
<text x="243.7" y="262.5" transform="rotate(-90 243.7 262.5)">9</text>
<text x="249" y="263.7" transform="rotate(-90 249 263.7)">10</text>
<text x="254.3" y="263.7" transform="rotate(-90 254.3 263.7)">11</text>
<text x="259.6" y="263.7" transform="rotate(-90 259.6 263.7)">12</text>
<text x="410.8" y="260.3">D</text>
<text x="319.4" y="275.8">Author: VdH</text>
<text x="319.6" y="271.9">Project</text>
<text x="348.4" y="275.8">approved by: *</text>
<text x="361.6" y="271.9">Title</text>
<text x="288" y="281.1">KUNBUS GmbH</text>
<text x="319.6" y="279.7">Size:</text>
<text x="338.1" y="279.7">Number:</text>
<text x="390.6" y="278.4">Revision:</text>
<text x="288" y="286.3">73770 Denkendorf</text>
<text x="319.4" y="283.7">Date:</text>
<text x="327.3" y="283.7">14.02.2017</text>
<text x="343.1" y="283.7">Time:</text>
<text x="351" y="283.7">22:20:24</text>
<text x="390.8" y="286.3">Sheet7</text>
<text x="399.8" y="286.3">of</text>
<text x="30.7" y="292.9">1</text>
<text x="81.7" y="292.9">2</text>
<text x="132.8" y="292.9">3</text>
<text x="183.9" y="292.9">4</text>
<text x="234.9" y="292.9">5</text>
<text x="286" y="292.9">6</text>
<text x="319.4" y="289">File:</text>
<text x="326.2" y="289">Out.SchDoc</text>
<text x="337.1" y="292.9">7</text>
<text x="388.1" y="292.9">8</text>
</g>
<g font-size="2.4" fill="#800000">
<text x="233.7" y="11">EN</text>
<text x="177.1" y="14.9">extGND_out</text>
<text x="231.7" y="16.2">5Vb</text>
<text x="239" y="14.9">extGND_out</text>
<text x="316.7" y="14.9">24Vb</text>
<text x="385.3" y="17.6">24VextOutp</text>
<text x="388.4" y="34.7">PE</text>
<text x="66.3" y="46.5">SPI_OUT.nCS</text>
<text x="177.7" y="45.2">5Vb</text>
<text x="18.7" y="53.1">OUTPUTS</text>
<text x="66.3" y="49.2">SPI_OUT.SCK</text>
<text x="66.3" y="51.8">SPI_OUT.MISO</text>
<text x="176.5" y="50.5">24Vb</text>
<text x="280.3" y="50.5">24Vb</text>
<text x="382.6" y="51.8">extGND_out</text>
<text x="66.3" y="54.4">SPI_OUT.MOSI</text>
<text x="66.3" y="57.1">CONFIGoutp</text>
<text x="66.3" y="59.7">nFault_out</text>
<text x="177.1" y="59.7">extGND_out</text>
<text x="182.3" y="54.4">Out04</text>
<text x="274.5" y="59.7">extGND_out</text>
<text x="279.8" y="54.4">Out03</text>
<text x="182.3" y="65">Out05</text>
<text x="279.8" y="65">Out02</text>
<text x="176.5" y="71.6">24Vb</text>
<text x="280.3" y="71.6">24Vb</text>
<text x="292.5" y="66.3">24Vb</text>
<text x="327.3" y="70.3">extGND_out</text>
<text x="366.8" y="70.3">extGND_out</text>
<text x="401.6" y="66.3">5Vb</text>
<text x="274.5" y="74.2">extGND_out</text>
<text x="327.3" y="75.5">extGND_out</text>
<text x="366.8" y="75.5">extGND_out</text>
<text x="176.5" y="79.5">24Vb</text>
<text x="182.3" y="83.4">Out06</text>
<text x="279.8" y="83.4">Out01</text>
<text x="280.3" y="79.5">24Vb</text>
<text x="306.2" y="83.4">extGND_out</text>
<text x="395.8" y="83.4">extGND_out</text>
<text x="177.1" y="88.7">extGND_out</text>
<text x="274.5" y="88.7">extGND_out</text>
<text x="182.3" y="94">Out07</text>
<text x="279.8" y="94">Out00</text>
<text x="130.2" y="96.6">5Vb</text>
<text x="176.5" y="100.5">24Vb</text>
<text x="280.3" y="100.5">24Vb</text>
<text x="275.1" y="105.8">5Vb</text>
<text x="80.1" y="109.8">3V3</text>
<text x="277.8" y="117.7">5Vb</text>
<text x="343.1" y="117.7">24VextOutp</text>
<text x="66.3" y="125.6">SPI_OUT.SCK</text>
<text x="132.2" y="125.6">SCK2</text>
<text x="343.1" y="120.3">extGND_out</text>
<text x="348.4" y="125.6">Out00</text>
<text x="66.3" y="130.9">SPI_OUT.nCS</text>
<text x="132.2" y="130.9">nCS2</text>
<text x="176.4" y="128.2">5Vb</text>
<text x="348.4" y="128.2">Out01</text>
<text x="348.4" y="130.9">Out02</text>
<text x="66.3" y="136.1">SPI_OUT.MISO</text>
<text x="132.2" y="136.1">MISO2</text>
<text x="251.4" y="137.5">5Vb</text>
<text x="282.5" y="136.1">extGND_out</text>
<text x="348.4" y="133.5">Out03</text>
<text x="348.4" y="136.1">Out04</text>
<text x="66.3" y="141.4">nFault_out</text>
<text x="132.2" y="141.4">nFault2</text>
<text x="348.4" y="138.8">Out05</text>
<text x="348.4" y="141.4">Out06</text>
<text x="390.6" y="142.7">prlOUTPUTS</text>
<text x="66.3" y="146.7">SPI_OUT.MOSI</text>
<text x="132.2" y="146.7">MOSI2</text>
<text x="235.1" y="146.7">EN</text>
<text x="348.4" y="144.1">Out07</text>
<text x="348.4" y="146.7">Out08</text>
<text x="348.4" y="149.3">Out09</text>
<text x="66.3" y="151.9">CONFIGoutp</text>
<text x="132.2" y="151.9">CfgOutput</text>
<text x="177.1" y="154.6">extGND_out</text>
<text x="231.7" y="155.9">5Vb</text>
<text x="239" y="151.9">extGND_out</text>
<text x="348.4" y="151.9">Out10</text>
<text x="348.4" y="154.6">Out11</text>
<text x="132.2" y="157.2">extGND_out</text>
<text x="348.4" y="157.2">Out12</text>
<text x="348.4" y="159.8">Out13</text>
<text x="348.4" y="162.5">Out14</text>
<text x="348.4" y="165.1">Out15</text>
<text x="79.6" y="170.4">GND</text>
<text x="80.1" y="180.9">3V3</text>
<text x="135.5" y="180.9">5Vb</text>
<text x="177.7" y="184.9">5Vb</text>
<text x="176.5" y="190.2">24Vb</text>
<text x="280.3" y="190.2">24Vb</text>
<text x="371.4" y="191.5">5Vb</text>
<text x="182.3" y="194.1">Out12</text>
<text x="279.8" y="194.1">Out11</text>
<text x="137.5" y="199.4">extGND_out</text>
<text x="177.1" y="199.4">extGND_out</text>
<text x="274.5" y="199.4">extGND_out</text>
<text x="359.5" y="199.4">5Vb</text>
<text x="79.6" y="204.6">GND</text>
<text x="182.3" y="204.6">Out13</text>
<text x="279.8" y="204.6">Out10</text>
<text x="382.6" y="204.6">EN</text>
<text x="176.5" y="211.2">24Vb</text>
<text x="274.5" y="213.9">extGND_out</text>
<text x="280.3" y="211.2">24Vb</text>
<text x="316" y="215.2">5Vb</text>
<text x="176.5" y="219.2">24Vb</text>
<text x="280.3" y="219.2">24Vb</text>
<text x="182.3" y="223.1">Out14</text>
<text x="279.8" y="223.1">Out09</text>
<text x="177.1" y="233.6">Out15</text>
<text x="177.1" y="228.4">extGND_out</text>
<text x="274.5" y="228.4">extGND_out</text>
<text x="279.8" y="233.6">Out08</text>
<text x="176.5" y="240.2">24Vb</text>
<text x="275.1" y="245.5">5Vb</text>
<text x="280.3" y="240.2">24Vb</text>
<text x="295.7" y="241.6">nCS2</text>
<text x="272.5" y="252.1">5Vb</text>
<text x="323.3" y="252.1">extGND_out</text>
<text x="177.7" y="267.9">5Vb</text>
<text x="261.4" y="270.6">extGND_out</text>
<text x="327.3" y="273.2">LP0135_RevPi_Dio.PrjPCB</text>
<text x="251.4" y="277.1">5Vb</text>
</g>
<g font-size="2.4" fill="#000080">
<text x="333.4" y="11.2">T703</text>
<text x="111.1" y="17.6">3 mm clear space</text>
<text x="192.6" y="13.3">R700</text>
<text x="349.7" y="14.9">IPB80P04P4-05</text>
<text x="189.7" y="18.3">IC0108</text>
<text x="192.6" y="19.1">56k</text>
<text x="328.9" y="23.9">Z700</text>
<text x="324.1" y="28.6" transform="rotate(-90 324.1 28.6)">10V/0.5W</text>
<text x="339.4" y="33.1">R706</text>
<text x="339.4" y="35.7">100k</text>
<text x="358.9" y="33.4">D701</text>
<text x="358.9" y="38.6">30V/3kW</text>
<text x="37.3" y="43.9">OUTPUTS</text>
<text x="340.5" y="62.4">U703</text>
<text x="221.8" y="70.3">U700</text>
<text x="221.8" y="72.9">MAX14900E</text>
<text x="340.5" y="86.1">L78L05ABD13TR</text>
<text x="139.9" y="102.9">R703</text>
<text x="139.9" y="110.8">R704</text>
<text x="139.9" y="108.7">10k</text>
<text x="358.9" y="112.4">prlOUTPUTS</text>
<text x="86.9" y="115.1">IC0107</text>
<text x="108.5" y="117.7">U701</text>
<text x="139.9" y="118.7">R701</text>
<text x="139.9" y="116.6">10k</text>
<text x="139.9" y="124.5">10k</text>
<text x="192.6" y="153">R702</text>
<text x="192.6" y="158.8">56k</text>
<text x="108.5" y="162.5">MAX14850</text>
<text x="187.6" y="169.1">IC0108</text>
<text x="222.4" y="200.7">U702</text>
<text x="222.4" y="203.3">MAX14900E</text>
<text x="375" y="199.1">R710</text>
<text x="375" y="201.8">10k</text>
<text x="363.1" y="212.3">R709</text>
<text x="363.1" y="214.9">100k</text>
<text x="379.6" y="213.6">T702</text>
<text x="379.6" y="216.2">DMG1012T</text>
<text x="319.6" y="222.8">R708</text>
<text x="319.6" y="225.5">10k</text>
<text x="344" y="226.8">T701</text>
<text x="344" y="229.4">DMG1012T</text>
<text x="324.3" y="237.3">T700</text>
<text x="324.3" y="239.9">DMG1012T</text>
<text x="305.2" y="246.5">R705</text>
<text x="305.2" y="249.2">100k</text>
<text x="343.1" y="250.8">About 9 ms after last negative CS potential EN goes low</text>
<text x="343.1" y="253.4">This causes all Outputs to go into high impedance state</text>
<text x="403.7" y="286.3">9</text>
</g>
<g font-size="2.4" fill="#003a70">
<text x="51.6" y="47.8">CS</text>
<text x="48.5" y="53.1">MISO</text>
<text x="49.8" y="50.5">SCK</text>
<text x="48.5" y="55.8">MOSI</text>
<text x="49.8" y="58.4">CFG</text>
<text x="45.6" y="61">nFAULT</text>
<text x="357.6" y="119">24VextOut</text>
<text x="357.6" y="121.6">extGND_out</text>
<text x="357.6" y="126.9">Out00</text>
<text x="357.6" y="129.5">Out01</text>
<text x="357.6" y="132.2">Out02</text>
<text x="357.6" y="134.8">Out03</text>
<text x="357.6" y="137.5">Out04</text>
<text x="357.6" y="140.1">Out05</text>
<text x="357.6" y="142.7">Out06</text>
<text x="357.6" y="145.4">Out07</text>
<text x="357.6" y="148">Out08</text>
<text x="357.6" y="150.6">Out09</text>
<text x="357.6" y="153.2">Out10</text>
<text x="357.6" y="155.9">Out11</text>
<text x="357.6" y="158.5">Out12</text>
<text x="357.6" y="161.2">Out13</text>
<text x="357.6" y="163.8">Out14</text>
<text x="357.6" y="166.5">Out15</text>
</g>
<text font-size="2.4" fill="#080d02" x="288" y="283.7">Heerweg 15a</text>
<g font-size="1.9" fill="#000080">
<text x="385.2" y="27.7">C700</text>
<text x="385.2" y="25">4n7/2kV</text>
<text x="309.9" y="33.4">C701</text>
<text x="298.9" y="38.7">SMD-C-10u/50V-1210</text>
<text x="385.2" y="40.9">4n7/2kV</text>
<text x="385.2" y="43.5">C702</text>
<text x="298.6" y="73.8">330n/50V</text>
<text x="302" y="75.1">C703</text>
<text x="391.6" y="75.1">C704</text>
<text x="391.9" y="73.8">100n</text>
<text x="278.6" y="126.5">100n</text>
<text x="280.9" y="127.8">C705</text>
<text x="81" y="189.7">100n</text>
<text x="83.3" y="191">C706</text>
<text x="136.3" y="189.7">100n</text>
<text x="138.6" y="191">C707</text>
<text x="358.9" y="225.8">C709</text>
<text x="358.9" y="227.2">470n/50V</text>
<text x="273.4" y="260.9">100n</text>
<text x="275.7" y="262.2">C708</text>
</g>
</svg>
